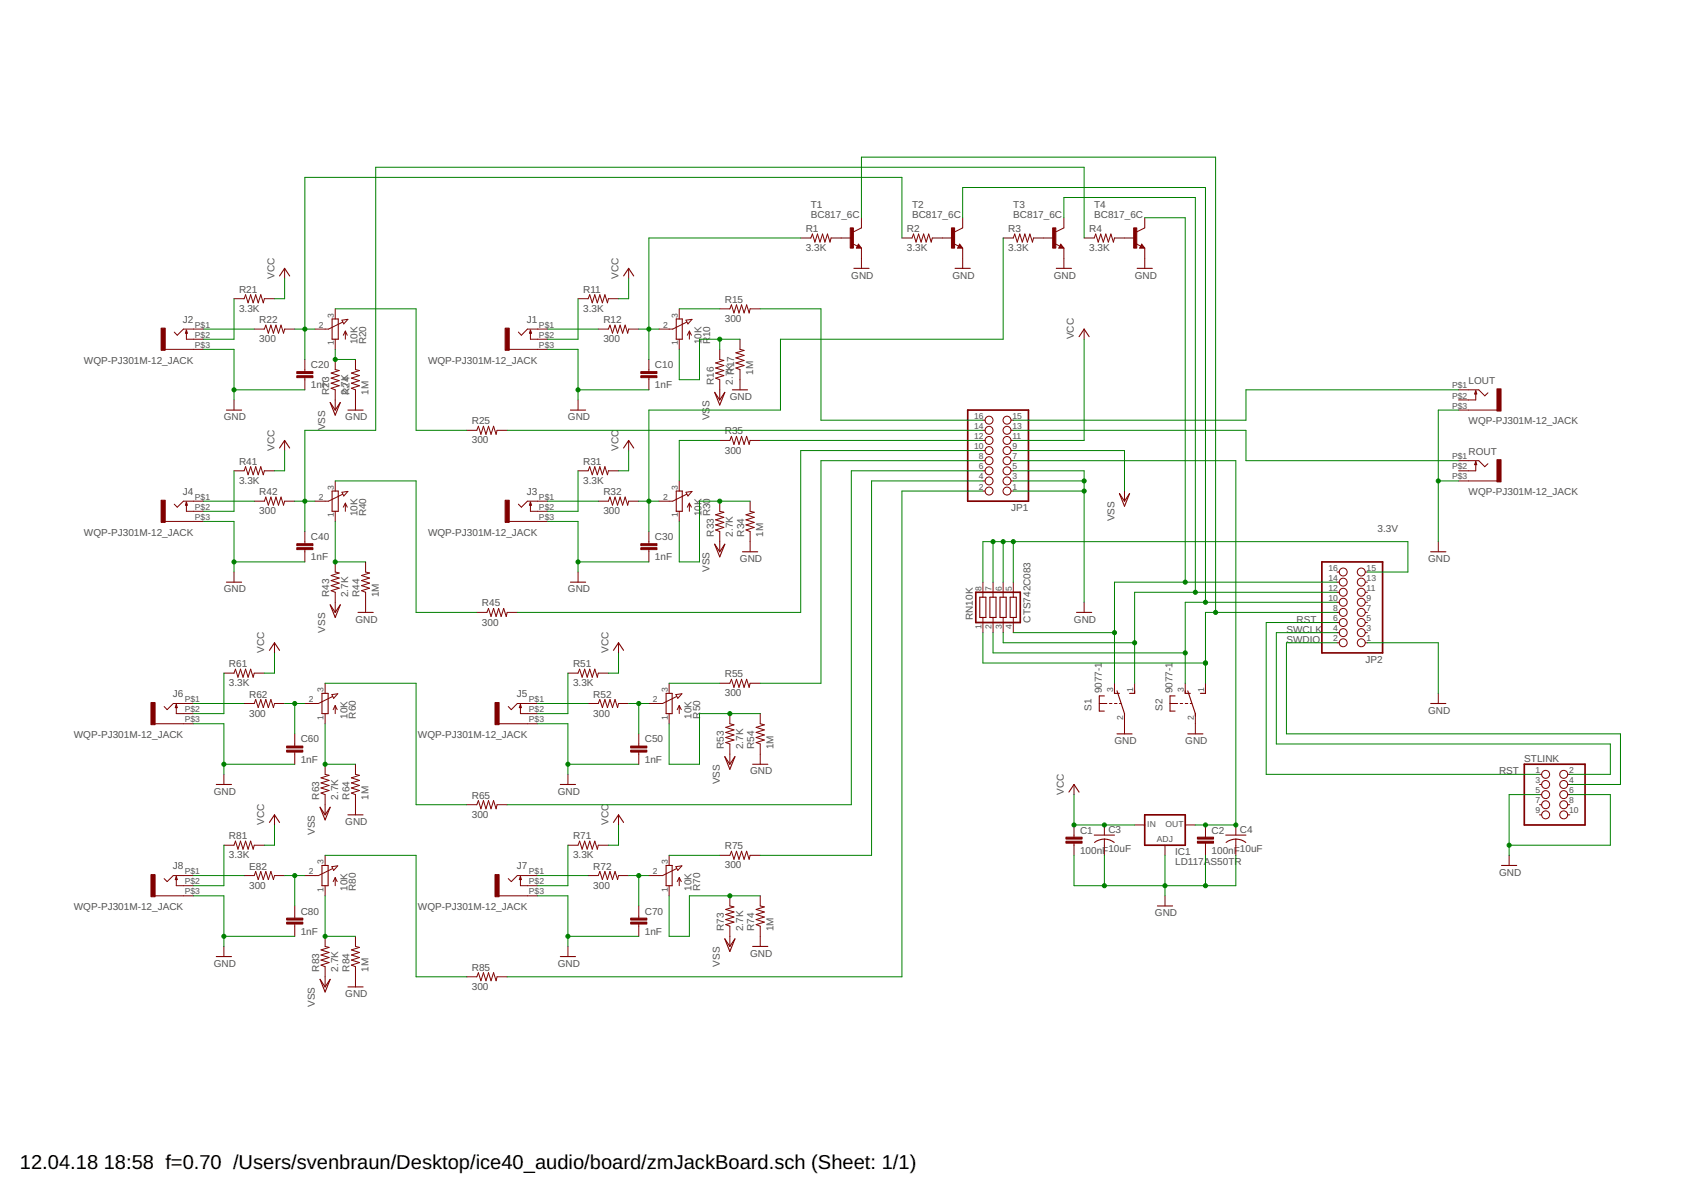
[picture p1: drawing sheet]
<svg xmlns="http://www.w3.org/2000/svg" width="297mm" height="210mm" viewBox="0 0 297 210" stroke-linecap="round" stroke-linejoin="round" font-family="sans-serif">
<g fill="none" stroke="#800000" stroke-width=".18">
<path d="M151.3 38.2v1.8l-1.4 .7M169.1 38.2v1.8l-1.4 .7M186.9 38.2v1.8l-1.5 .7M201.1 38.2v1.8l-1.4 .7M32.7 58v1.6h3.1M35.8 57.8h-3.6l-1.1 1.1-.5-.6M41.1 52.5h1.8l.2-.7 .5 1.4 .4-1.4 .5 1.4 .4-1.4 .5 1.4 .4-1.4 .4 1.4 .2-.7h1.8M44.7 57.8h1.7l.3-.7 .4 1.4 .5-1.4 .4 1.4 .5-1.4 .4 1.4 .5-1.4 .4 1.4 .2-.7h1.8M50 47.1v1.8M58.9 54.3v1.7M58.9 59.6v1.8M60.1 56.2l1-.1-.7 .8z"/>
<path d="M60.2 56.6l-2.5 1.2h-2.4M60.7 58.2v1.4M60.7 58.2l.3 .7M60.7 58.2l-.4 .7M93.2 58v1.6h3M96.2 57.8h-3.6l-1 1.1-.5-.6M101.5 52.5h1.8l.3-.7 .4 1.4 .5-1.4 .4 1.4 .5-1.4 .4 1.4 .5-1.4 .4 1.4 .2-.7h1.7M105.1 57.8h1.8l.2-.7 .5 1.4 .4-1.4 .5 1.4 .4-1.4 .5 1.4 .4-1.4 .5 1.4 .1-.7h1.8M110.4 47.1v1.8M119.3 54.3v1.7M119.3 59.6v1.8M120.5 56.2l1.1-.1-.8 .8z"/>
<path d="M120.6 56.6l-2.4 1.2h-2.4M121.1 58.2v1.4M121.1 58.2l.4 .7M121.1 58.2l-.4 .7M126.4 54.3h1.8l.3-.7 .4 1.4 .5-1.4 .4 1.4 .5-1.4 .4 1.4 .4-1.4 .5 1.4 .2-.7h1.7M130 59.6v1.8l.7 .2-1.4 .4 1.4 .4-1.4 .5 1.4 .4-1.4 .5 1.4 .4-1.4 .4 .7 .3v3.6M140.7 41.8h1.7l.3-.7 .5 1.4 .4-1.4 .4 1.4 .5-1.4 .4 1.4 .5-1.4 .4 1.4 .2-.7h3.5M149.8 42.8l.8 .4M150.8 42.9l.5 .7h-.9zM151.3 43.6v3.5M158.4 41.8h1.8l.3-.7 .4 1.4 .5-1.4 .4 1.4 .4-1.4 .5 1.4 .4-1.4 .5 1.4 .2-.7h3.5M167.5 42.8l.9 .4"/>
<path d="M168.6 42.9l.5 .7h-.9zM169.1 43.6v3.5M176.2 41.8h1.8l.2-.7 .5 1.4 .4-1.4 .5 1.4 .4-1.4 .5 1.4 .4-1.4 .5 1.4 .1-.7h3.6M185.3 42.8l.9 .4M186.3 42.9l.6 .7h-.9zM186.9 43.6v3.5M190.4 57.8v1.8M190.4 41.8h1.8l.3-.7 .4 1.4 .5-1.4 .4 1.4 .4-1.4 .5 1.4 .4-1.4 .5 1.4 .2-.7h3.5M199.5 42.8l.9 .4M200.6 42.9l.5 .7h-.9zM201.1 43.6v3.5M29 61.4h6.8"/>
<path d="M41.1 70.3v1.7M50 77.4v1.7M53.6 63.1v2.2M53.6 66.3v2.2M58.9 63.1v1.8l.7 .2-1.4 .4 1.4 .5-1.4 .4 1.4 .5-1.4 .4 1.4 .5-1.4 .4 .7 .3v3.5M62.4 63.1v1.8l.7 .2-1.4 .4 1.4 .5-1.4 .4 1.4 .5-1.4 .4 1.4 .5-1.4 .4 .7 .3v3.5M82 75.6h1.8l.2-.7 .5 1.4 .4-1.4 .5 1.4 .4-1.4 .5 1.4 .4-1.4 .4 1.4 .2-.7h1.8M89.5 61.4h6.7M101.5 70.3v1.7M110.4 77.4v1.7M114 63.1v2.2M114 66.3v2.2"/>
<path d="M126.4 77.4h1.8l.3-.8 .4 1.5 .5-1.5 .4 1.5 .5-1.5 .4 1.5 .4-1.5 .5 1.5 .2-.7h1.7M126.4 61.4v1.7l.7 .2-1.4 .5 1.4 .4-1.4 .4 1.4 .5-1.4 .4 1.4 .5-1.4 .4 .7 .3v3.6M172.7 79.1h.3M172.7 77.4h.3M172.7 75.6h.3M172.7 73.8h.3M177.6 79.1h.4M177.6 77.4h.4M177.6 75.6h.4M177.6 73.8h.4M256.2 68.5h3.6l1 1 .6-.5M256.2 72h6.8"/>
<path d="M259.2 68.6v1.7h-3M29 91.6h6.8M32.7 88.2v1.6h3.1M35.8 88h-3.6l-1.1 1.1-.5-.5M41.1 82.7h1.8l.2-.7 .5 1.4 .4-1.4 .5 1.4 .4-1.4 .5 1.4 .4-1.4 .4 1.4 .2-.7h1.8M44.7 88h1.7l.3-.7 .4 1.4 .5-1.4 .4 1.4 .5-1.4 .4 1.4 .5-1.4 .4 1.4 .2-.7h1.8M53.6 93.4v2.1M53.6 96.6v2.1M58.9 84.5v1.8M58.9 89.8v1.8M58.9 98.7v1.8l.7 .1-1.4 .5 1.4 .4-1.4 .5 1.4 .4-1.4 .5 1.4 .4-1.4 .5 .7 .2v3.6M60.1 86.5l1-.2-.7 .8z"/>
<path d="M60.2 86.8l-2.5 1.2h-2.4M60.7 88.4v1.4M60.7 88.4l.3 .7M60.7 88.4l-.4 .7M64.2 98.7v1.8l.7 .1-1.4 .5 1.4 .4-1.4 .5 1.4 .4-1.4 .5 1.4 .4-1.4 .5 .7 .2v3.6M89.5 91.6h6.7M93.2 88.2v1.6h3M96.2 88h-3.6l-1 1.1-.5-.5M101.5 82.7h1.8l.3-.7 .4 1.4 .5-1.4 .4 1.4 .5-1.4 .4 1.4 .5-1.4 .4 1.4 .2-.7h1.7M105.1 88h1.8l.2-.7 .5 1.4 .4-1.4 .5 1.4 .4-1.4 .5 1.4 .4-1.4 .5 1.4 .1-.7h1.8M114 93.4v2.1M114 96.6v2.1"/>
<path d="M119.3 84.5v1.8M119.3 89.8v1.8M120.5 86.5l1.1-.2-.8 .8zM120.6 86.8l-2.4 1.2h-2.4M121.1 88.4v1.4M121.1 88.4l.4 .7M121.1 88.4l-.4 .7M126.4 88v1.8l.7 .2-1.4 .4 1.4 .5-1.4 .4 1.4 .5-1.4 .4 1.4 .4-1.4 .5 .7 .3v3.5M131.8 88v1.8l.7 .2-1.5 .4 1.5 .5-1.5 .4 1.5 .5-1.5 .4 1.5 .4-1.5 .5 .8 .3v3.5M172.7 86.3h.3M172.7 84.5h.3M172.7 82.7h.3"/>
<path d="M172.7 80.9h.3M177.6 86.3h.4M177.6 84.5h.4M177.6 82.7h.4M177.6 80.9h.4M197.5 86.3v1.7M252.6 95.1v1.8M256.2 84.5h6.8M256.2 80.9h3.6l1 1.1 .6-.6M259.2 81.1v1.6h-3M39.3 118.2h1.8l.3-.7 .4 1.5 .4-1.5 .5 1.5 .4-1.5 .5 1.5 .4-1.5 .5 1.5 .2-.8h1.7M41.1 100.5v1.8"/>
<path d="M48.2 112.9v1.8M83.8 107.6h1.7l.3-.7 .5 1.4 .4-1.4 .4 1.4 .5-1.4 .4 1.4 .5-1.4 .4 1.4 .2-.7h1.8M99.8 118.2h1.7l.3-.7 .5 1.5 .4-1.5 .4 1.5 .5-1.5 .4 1.5 .5-1.5 .4 1.5 .2-.8h1.8M101.5 100.5v1.8M108.6 112.9v1.8M172.7 102.3v2.6M172.7 108.5v2.6M174.4 102.3v2.6M174.4 108.5v2.6M176.2 102.3v2.6M176.2 108.5v2.6M178 102.3v2.6"/>
<path d="M178 108.5v2.6M190.4 105.8v1.8M234.9 112.9h.4M234.9 111.1h.4M234.9 109.3h.4M234.9 107.6h.4M234.9 105.8h.4M234.9 104h.4M234.9 102.3h.4M234.9 100.5h.4M239.8 112.9h.4M239.8 111.1h.4"/>
<path d="M239.8 109.3h.4M239.8 107.6h.4M239.8 105.8h.4M239.8 104h.4M239.8 102.3h.4M239.8 100.5h.4M27.2 127.1h6.8M31 123.8v1.5h3M34 123.6h-3.6l-1 1.1-.6-.6M39.3 136v1.8M42.9 123.6h1.8l.2-.7 .5 1.4 .4-1.4 .4 1.4 .5-1.4 .4 1.4 .5-1.4 .4 1.4 .2-.7h1.8M51.8 128.9v2.1"/>
<path d="M51.8 132.1v2.1M57.1 120v1.8M57.1 125.3v1.8M57.1 134.2v1.8l.7 .2-1.4 .4 1.4 .5-1.4 .4 1.4 .5-1.4 .4 1.4 .5-1.4 .4 .7 .3v3.5M58.3 122l1-.1-.7 .8zM58.4 122.3l-2.5 1.3h-2.3M58.9 123.9v1.4M58.9 123.9l.3 .8M58.9 123.9l-.4 .8M62.4 134.2v1.8l.7 .2-1.4 .4 1.4 .5-1.4 .4 1.4 .5-1.4 .4 1.4 .5-1.4 .4 .7 .3v3.5M87.7 127.1h6.7M91.4 123.8v1.5h3"/>
<path d="M94.4 123.6h-3.5l-1.1 1.1-.5-.6M99.8 136v1.8M103.3 123.6h1.8l.3-.7 .4 1.4 .5-1.4 .4 1.4 .4-1.4 .5 1.4 .4-1.4 .5 1.4 .1-.7h1.8M112.2 128.9v2.1M112.2 132.1v2.1M117.5 120v1.8M117.5 125.3v1.8M118.7 122l1.1-.1-.7 .8zM118.9 122.3l-2.5 1.3h-2.4M119.3 123.9v1.4M119.3 123.9l.4 .8M119.3 123.9l-.3 .8"/>
<path d="M126.4 120h1.8l.3-.7 .4 1.4 .5-1.4 .4 1.4 .5-1.4 .4 1.4 .4-1.4 .5 1.4 .2-.7h1.7M128.2 125.3v1.8l.7 .2-1.4 .5 1.4 .4-1.4 .5 1.4 .4-1.4 .4 1.4 .5-1.4 .4 .7 .3v3.5M133.5 125.3v1.8l.8 .2-1.5 .5 1.5 .4-1.5 .5 1.5 .4-1.5 .4 1.5 .5-1.5 .4 .7 .3v3.5M188.7 137.8v1.8M193.1 123.6h1.3M194.9 123.6h.4M195.8 123.6h.4M195.8 120v1.8M196.6 123.6h.3M197.5 125.3v3.6M199.3 120v1.8M205.5 123.6h1.4"/>
<path d="M207.3 123.6h.5M208.2 123.6h.4M208.2 120v1.8M209.1 123.6h.3M210 125.3v3.6M211.8 120v1.8M252.6 121.8v1.8M270.4 136h.4M270.4 137.8h.4M270.4 139.6h.4M275.4 136h.4M275.4 137.8h.4"/>
<path d="M275.4 139.6h.4M27.2 157.4h6.8M31 154v1.6h3M34 153.8h-3.6l-1 1.1-.6-.6M39.3 148.5h1.8l.3-.8 .4 1.5 .4-1.5 .5 1.5 .4-1.5 .5 1.5 .4-1.5 .5 1.5 .2-.7h1.7M42.9 153.8h1.8l.2-.7 .5 1.4 .4-1.4 .4 1.4 .5-1.4 .4 1.4 .5-1.4 .4 1.4 .2-.7h1.8M48.2 143.1v1.8M51.8 159.1v2.1M57.1 150.2v1.8M57.1 155.6v1.8M58.3 152.2l1-.1-.7 .8zM58.4 152.6l-2.5 1.2h-2.3"/>
<path d="M58.9 154.2v1.4M58.9 154.2l.3 .7M58.9 154.2l-.4 .7M82 141.4h1.8l.2-.8 .5 1.5 .4-1.5 .5 1.5 .4-1.5 .5 1.5 .4-1.5 .4 1.5 .2-.7h1.8M87.7 157.4h6.7M91.4 154v1.6h3M94.4 153.8h-3.5l-1.1 1.1-.5-.6M99.8 148.5h1.7l.3-.8 .5 1.5 .4-1.5 .4 1.5 .5-1.5 .4 1.5 .5-1.5 .4 1.5 .2-.7h1.8M103.3 153.8h1.8l.3-.7 .4 1.4 .5-1.4 .4 1.4 .4-1.4 .5 1.4 .4-1.4 .5 1.4 .1-.7h1.8M108.6 143.1v1.8M112.2 159.1v2.1M117.5 150.2v1.8"/>
<path d="M117.5 155.6v1.8M118.7 152.2l1.1-.1-.7 .8zM118.9 152.6l-2.5 1.2h-2.4M119.3 154.2v1.4M119.3 154.2l.4 .7M119.3 154.2l-.3 .7M126.4 150.2h1.8l.3-.7 .4 1.4 .5-1.4 .4 1.4 .5-1.4 .4 1.4 .4-1.4 .5 1.4 .2-.7h1.7M128.2 157.4v1.7l.7 .2-1.4 .4 1.4 .5-1.4 .4 1.4 .5-1.4 .4 1.4 .5-1.4 .4 .7 .3v3.5M133.5 157.4v1.7l.8 .2-1.5 .4 1.5 .5-1.5 .4 1.5 .5-1.5 .4 1.5 .5-1.5 .4 .7 .3v3.5M188.7 144.9v2.1M188.7 148.1v2.1M194 144.9v1.8"/>
<path d="M194 147.4v2.8M199.3 144.9h1.8M204.6 148.5v1.7M204.6 157.4v1.7M208.2 144.9h1.8M211.8 144.9v2.1M211.8 148.1v2.1M217.1 144.9v1.8M217.1 147.4v2.8M265.1 150.2v1.8M270.4 141.4h.4M270.4 143.1h.4"/>
<path d="M275.4 141.4h.4M275.4 143.1h.4M39.3 166.2v1.8M51.8 162.3v2.2M57.1 164.5v1.7l.7 .2-1.4 .5 1.4 .4-1.4 .4 1.4 .5-1.4 .4 1.4 .5-1.4 .4 .7 .3v3.6M62.4 164.5v1.7l.7 .2-1.4 .5 1.4 .4-1.4 .4 1.4 .5-1.4 .4 1.4 .5-1.4 .4 .7 .3v3.6M82 171.6h1.8l.2-.7 .5 1.4 .4-1.4 .5 1.4 .4-1.4 .5 1.4 .4-1.4 .4 1.4 .2-.7h1.8M99.8 166.2v1.8M112.2 162.3v2.2"/>
<circle cx="173.7" cy="79.1" r=".7"/>
<circle cx="173.7" cy="75.6" r=".7"/>
<circle cx="173.7" cy="77.4" r=".7"/>
<circle cx="173.7" cy="73.8" r=".7"/>
<circle cx="176.9" cy="73.8" r=".7"/>
<circle cx="176.9" cy="77.4" r=".7"/>
<circle cx="176.9" cy="79.1" r=".7"/>
<circle cx="176.9" cy="75.6" r=".7"/>
<circle cx="173.7" cy="82.7" r=".7"/>
<circle cx="173.7" cy="86.3" r=".7"/>
<circle cx="173.7" cy="84.5" r=".7"/>
<circle cx="173.7" cy="80.9" r=".7"/>
<circle cx="176.9" cy="84.5" r=".7"/>
<circle cx="176.9" cy="80.9" r=".7"/>
<circle cx="176.9" cy="86.3" r=".7"/>
<circle cx="176.9" cy="82.7" r=".7"/>
<circle cx="235.9" cy="102.3" r=".7"/>
<circle cx="235.9" cy="107.6" r=".7"/>
<circle cx="235.9" cy="111.1" r=".7"/>
<circle cx="235.9" cy="109.3" r=".7"/>
<circle cx="235.9" cy="105.8" r=".7"/>
<circle cx="235.9" cy="104" r=".7"/>
<circle cx="235.9" cy="100.5" r=".7"/>
<circle cx="235.9" cy="112.9" r=".7"/>
<circle cx="239.1" cy="107.6" r=".7"/>
<circle cx="239.1" cy="104" r=".7"/>
<circle cx="239.1" cy="102.3" r=".7"/>
<circle cx="239.1" cy="111.1" r=".7"/>
<circle cx="239.1" cy="109.3" r=".7"/>
<circle cx="239.1" cy="100.5" r=".7"/>
<circle cx="239.1" cy="112.9" r=".7"/>
<circle cx="239.1" cy="105.8" r=".7"/>
<circle cx="271.5" cy="139.6" r=".7"/>
<circle cx="271.5" cy="137.8" r=".7"/>
<circle cx="271.5" cy="136" r=".7"/>
<circle cx="274.7" cy="137.8" r=".7"/>
<circle cx="274.7" cy="136" r=".7"/>
<circle cx="274.7" cy="139.6" r=".7"/>
<circle cx="271.5" cy="141.4" r=".7"/>
<circle cx="271.5" cy="143.1" r=".7"/>
<circle cx="274.7" cy="143.1" r=".7"/>
<circle cx="274.7" cy="141.4" r=".7"/>
</g>
<g fill="none" stroke="#800000" stroke-width=".19">
<path d="M32.7 58l.2 .5h-.3zM49.1 48.5l.9-1.4 .9 1.4M58.3 56h1.1v3.6h-1.1zM93.2 58l.2 .5h-.4zM109.5 48.5l.9-1.4 .9 1.4M118.8 56h1v3.6h-1zM150 47.1h2.7M150.8 43.2l.1 .2h-.3l.2-.3 .3 .4h-.5M167.8 47.1h2.6M168.6 43.2l.1 .2h-.3l.2-.3 .3 .4h-.5M185.5 47.1h2.7M186.3 43.2l.1 .2h-.2l.1-.3 .4 .4h-.5"/>
<path d="M189.5 59.1l.9-1.3 .9 1.3M199.7 47.1h2.7M200.6 43.2v.2h-.2l.2-.3 .3 .4h-.5M39.8 72h2.6M49.1 78.7l.9-1.3 .9 1.3M58 70.7l.9 1.3 .9-1.3-.9 2.2zM61.1 72h2.7M100.2 72h2.7M109.5 78.7l.9-1.3 .9 1.3M125.5 68.9l.9 1.4 .9-1.4-.9 2.2zM128.7 68.5h2.6M259.2 68.6l.2 .6h-.4z"/>
<path d="M32.7 88.2l.2 .5h-.3zM58.3 86.3h1.1v3.5h-1.1zM93.2 88.2l.2 .5h-.4zM118.8 86.3h1v3.5h-1zM125.5 95.6l.9 1.3 .9-1.3-.9 2.2zM130.4 96.9h2.7M196.6 86.7l.9 1.3 .9-1.3-.9 2.2zM251.3 96.9h2.7M259.2 81.1l.2 .5h-.4zM39.8 102.3h2.6M47.3 114.2l.9-1.3 .9 1.3M58 106.2l.9 1.4 .9-1.4-.9 2.3z"/>
<path d="M62.9 107.6h2.7M100.2 102.3h2.7M107.8 114.2l.8-1.3 .9 1.3M172.1 104.9h1.1v3.6h-1.1zM173.9 104.9h1.1v3.6h-1.1zM175.7 104.9h1v3.6h-1zM177.4 104.9h1.1v3.6h-1.1zM189.1 107.6h2.7M31 123.8l.1 .5h-.3zM38 137.8h2.7M56.6 121.8h1v3.5h-1zM91.4 123.8l.2 .5h-.4z"/>
<path d="M98.4 137.8h2.7M117 121.8h1.1v3.5h-1.1zM127.3 132.9l.9 1.3 .9-1.3-.9 2.2zM132.2 134.2h2.7M187.8 139.1l.9-1.3 .8 1.3M194 122.2h-.9v2.7h.9M195.8 121.3v.5h.8M196.2 121.3l1.3 4v.5M196.2 128.9h2.7M199.3 121.3v.5h-.9M206.4 122.2h-.9v2.7h.9M208.2 121.3v.5h.9"/>
<path d="M208.6 121.3l1.4 4v.5M208.6 128.9h2.7M211.8 121.3v.5h-.9M251.3 123.6h2.7M31 154l.1 .5h-.3zM47.3 144.5l.9-1.4 .9 1.4M56.2 141.8l.9 1.3 .9-1.3-.9 2.2zM56.6 152h1v3.6h-1zM61.1 143.1h2.7M91.4 154l.2 .5h-.4zM107.8 144.5l.8-1.4 .9 1.4M117 152h1.1v3.6h-1.1z"/>
<path d="M192.2 146.7h3.6M192.3 148a2.84 2.84 0 0 1 3.4 0M203.3 159.1h2.7M215.3 146.7h3.6M215.4 148a2.84 2.84 0 0 1 3.4 0M263.8 152h2.6M38 168h2.7M56.2 172l.9 1.4 .9-1.4-.9 2.2zM61.1 173.4h2.7M98.4 168h2.7M127.3 164.9l.9 1.3 .9-1.3-.9 2.2zM132.2 166.2h2.7"/>
</g>
<g fill="#800000" stroke="#800000" stroke-width=".18">
<path d="M28.3 57.6h.7v3.9h-.7z"/>
<path d="M52.1 66h2.9v.3h-2.9z"/>
<path d="M52.1 65.3h2.9v.3h-2.9z"/>
<path d="M28.3 87.9h.7v3.9h-.7z"/>
<path d="M52.1 96.2h2.9v.3h-2.9z"/>
<path d="M52.1 95.5h2.9v.3h-2.9z"/>
<path d="M263 68.3h.7v3.9h-.7z"/>
<path d="M263 80.8h.7v3.8h-.7z"/>
<path d="M26.5 123.4h.7v3.9h-.7z"/>
<path d="M50.4 131.8h2.8v.3h-2.8z"/>
<path d="M50.4 131h2.8v.4h-2.8z"/>
<path d="M26.5 153.6h.7v3.9h-.7z"/>
<path d="M50.4 162h2.8v.3h-2.8z"/>
<path d="M50.4 161.3h2.8v.3h-2.8z"/>
<path d="M88.7 57.6h.8v3.9h-.8z"/>
<path d="M112.6 66h2.8v.3h-2.8z"/>
<path d="M112.6 65.3h2.8v.3h-2.8z"/>
<path d="M88.7 87.9h.8v3.9h-.8z"/>
<path d="M112.6 96.2h2.8v.3h-2.8z"/>
<path d="M112.6 95.5h2.8v.3h-2.8z"/>
<path d="M87 123.4h.7v3.9h-.7z"/>
<path d="M110.8 131.8h2.8v.3h-2.8z"/>
<path d="M110.8 131h2.8v.4h-2.8z"/>
<path d="M87 153.6h.7v3.9h-.7z"/>
<path d="M110.8 162h2.8v.3h-2.8z"/>
<path d="M110.8 161.3h2.8v.3h-2.8z"/>
<path d="M187.2 147.8h2.9v.3h-2.9z"/>
<path d="M187.2 147h2.9v.4h-2.9z"/>
<path d="M210.3 147.8h2.9v.3h-2.9z"/>
<path d="M210.3 147h2.9v.4h-2.9z"/>
<path d="M149.4 40h.5v3.6h-.5z"/>
<path d="M167.1 40h.6v3.6h-.6z"/>
<path d="M184.9 40h.6v3.6h-.6z"/>
<path d="M199.1 40h.6v3.6h-.6z"/>
</g>
<path d="M170 72h10.7v16h-10.7zM232.2 98.7h10.7v16h-10.7zM171.4 104h7.8v5.3h-7.8zM267.8 134.2h10.6v10.7h-10.6zM201.1 143.1h7.1v5.4h-7.1z" fill="none" stroke="#800000" stroke-width=".3"/>
<g fill="none" stroke="#008000" stroke-width=".18">
<path d="M151.3 38.2v-10.6h62.2v80M169.1 38.2v-5.3h42.7v72.9M186.9 38.2v-3.5h23.1v69.3M201.1 38.2h7.1v64.1M35.8 57.8h8.9M41.1 52.5v7.1h-5.3M50 48.9v3.6h-1.8M51.8 57.8h3.5M58.9 54.3h14.2v21.3h8.9M96.2 57.8h8.9M101.5 52.5v7.1h-5.3M110.4 48.9v3.6h-1.8"/>
<path d="M112.2 57.8h3.6M119.3 54.3h7.1M126.4 59.6v1.8M130 59.6h-7.1v7.1h-3.6v-5.3M133.5 54.3h10.7v19.5h28.5M140.7 41.8h-26.7v21.3M158.4 41.8v-10.6h-104.8v31.9M176.2 41.8v17.8h-39.1v12.4h-23.1v21.4M190.4 59.6v17.8h-12.4M190.4 41.8v-12.4h-124.4v46.2h-12.4v17.8M35.8 61.4h5.3v8.9M41.1 68.5h12.5"/>
<path d="M50 79.1v3.6h-1.8M58.9 61.4v1.7h3.5M89.1 75.6h83.6M96.2 61.4h5.3v8.9M101.5 68.5h12.5M110.4 79.1v3.6h-1.8M126.4 77.4h-7.1v7.1M133.5 77.4h39.2M172.7 79.1h-32v28.5h-49.8M178 75.6h40.9v5.3h37.3M178 79.1h19.5v7.2M256.2 68.5h-37.3v5.3h-40.9"/>
<path d="M256.2 72h-3.6v23.1M35.8 91.6h5.3v8.9M35.8 88h8.9M41.1 82.7v7.1h-5.3M41.1 98.7h12.5M51.8 88h3.5M58.9 91.6v7.1h5.3M58.9 84.5h14.2v23.1h10.7M96.2 91.6h5.3v8.9M96.2 88h8.9M101.5 98.7h12.5M101.5 82.7v7.1h-5.3"/>
<path d="M112.2 88h3.6M131.8 88h-8.9v10.7h-3.6v-7.1M172.7 82.7h-23.2v58.7h-60.4M172.7 84.5h-19.6v65.7h-19.6M172.7 86.3h-14.3v85.3h-69.3M172.7 80.9h-28.5v39.1h-10.7M174.4 95.1v7.2M176.2 95.1v7.2M178 82.7h12.4v23.1M178 80.9h39.1v64h-7.1M178 84.5h12.4M178 86.3h12.4"/>
<path d="M178 95.1v7.2M252.6 84.5h3.6M39.3 118.2v7.1h-5.3M48.2 114.7v3.5h-1.8M99.8 118.2v7.1h-5.4M108.6 114.7v3.5h-1.7M172.7 111.1v5.4h39.1M174.4 111.1v3.6h33.8M176.2 111.1v1.8h23.1M178 111.1h17.8M234.9 111.1h-10.7v19.6h58.7v5.3h-7.1M234.9 112.9h-8.9v16h58.6v8.9h-8.8"/>
<path d="M234.9 107.6h-23.1v12.4M234.9 109.3h-12.5v26.7h48M234.9 105.8h-26.7v14.2M234.9 104h-35.6v16M234.9 102.3h-39.1v17.7M240.2 112.9h12.4v8.9M240.2 100.5h7.1v-5.4h-74.6v7.2M34 127.1h5.3v8.9M34 123.6h8.9M39.3 134.2h12.5M50 123.6h3.6M51.8 123.6v5.3"/>
<path d="M57.1 127.1v7.1h5.3M57.1 120h16v21.4h8.9M94.4 127.1h5.4v8.9M94.4 123.6h8.9M99.8 134.2h12.4M110.4 123.6h3.6M112.2 123.6v5.3M117.5 120h8.9M133.5 125.3h-10.6v8.9h-5.4v-7.1M188.7 139.6v5.3h10.6M270.4 139.6h-5.3v10.6M275.8 139.6h7.1v8.9h-17.8"/>
<path d="M34 157.4h5.3v8.8M34 153.8h8.9M39.3 148.5v7.1h-5.3M48.2 144.9v3.6h-1.8M50 153.8h3.6M51.8 153.8v5.3M57.1 157.4v7.1h5.3M57.1 150.2h16v21.4h8.9M94.4 157.4h5.4v8.8M94.4 153.8h8.9M99.8 148.5v7.1h-5.4M108.6 144.9v3.6h-1.7"/>
<path d="M110.4 153.8h3.6M112.2 153.8v5.3M117.5 157.4v7.1h3.6v-7.1h12.4M117.5 150.2h8.9M188.7 150.2v5.4h28.4v-5.4M194 150.2v5.4M204.6 150.2v7.2M211.8 150.2v5.4M39.3 164.5h12.5M99.8 164.5h12.4"/>
</g>
<g fill="#008000" stroke="#008000" stroke-width=".18">
<circle cx="188.7" cy="144.9" r=".36"/>
<circle cx="194" cy="144.9" r=".36"/>
<circle cx="41.1" cy="68.5" r=".36"/>
<circle cx="41.1" cy="98.7" r=".36"/>
<circle cx="252.6" cy="84.5" r=".36"/>
<circle cx="39.3" cy="134.2" r=".36"/>
<circle cx="39.3" cy="164.5" r=".36"/>
<circle cx="101.5" cy="68.5" r=".36"/>
<circle cx="101.5" cy="98.7" r=".36"/>
<circle cx="99.8" cy="134.2" r=".36"/>
<circle cx="99.8" cy="164.5" r=".36"/>
<circle cx="190.4" cy="86.3" r=".36"/>
<circle cx="190.4" cy="84.5" r=".36"/>
<circle cx="265.1" cy="148.5" r=".36"/>
<circle cx="204.6" cy="155.6" r=".36"/>
<circle cx="194" cy="155.6" r=".36"/>
<circle cx="211.8" cy="155.6" r=".36"/>
<circle cx="53.6" cy="57.8" r=".36"/>
<circle cx="53.6" cy="88" r=".36"/>
<circle cx="51.8" cy="123.6" r=".36"/>
<circle cx="51.8" cy="153.8" r=".36"/>
<circle cx="114" cy="57.8" r=".36"/>
<circle cx="114" cy="88" r=".36"/>
<circle cx="112.2" cy="123.6" r=".36"/>
<circle cx="112.2" cy="153.8" r=".36"/>
<circle cx="211.8" cy="144.9" r=".36"/>
<circle cx="217.1" cy="144.9" r=".36"/>
<circle cx="211.8" cy="116.5" r=".36"/>
<circle cx="213.5" cy="107.6" r=".36"/>
<circle cx="208.2" cy="114.7" r=".36"/>
<circle cx="211.8" cy="105.8" r=".36"/>
<circle cx="199.3" cy="112.9" r=".36"/>
<circle cx="210" cy="104" r=".36"/>
<circle cx="195.8" cy="111.1" r=".36"/>
<circle cx="208.2" cy="102.3" r=".36"/>
<circle cx="174.4" cy="95.1" r=".36"/>
<circle cx="176.2" cy="95.1" r=".36"/>
<circle cx="178" cy="95.1" r=".36"/>
<circle cx="126.4" cy="59.6" r=".36"/>
<circle cx="57.1" cy="164.5" r=".36"/>
<circle cx="57.1" cy="134.2" r=".36"/>
<circle cx="58.9" cy="98.7" r=".36"/>
<circle cx="58.9" cy="63.1" r=".36"/>
<circle cx="126.4" cy="88" r=".36"/>
<circle cx="128.2" cy="125.3" r=".36"/>
<circle cx="128.2" cy="157.4" r=".36"/>
</g>
<g font-size="3.5">
<text x="3.5" y="205.4">12.04.18</text>
<text x="18.2" y="205.4">18:58 f=0.70 /Users/svenbraun/Desktop/ice40_audio/board/zmJackBoard.sch (Sheet: 1/1)</text>
</g>
<g font-size="1.8" fill="#505050">
<text x="141.5" y="40.8">R1</text>
<text x="142.4" y="38.3">BC817_6C</text>
<text x="142.4" y="36.5">T1</text>
<text x="159.3" y="40.8">R2</text>
<text x="160.2" y="38.3">BC817_6C</text>
<text x="160.2" y="36.5">T2</text>
<text x="177.1" y="40.8">R3</text>
<text x="178" y="38.3">BC817_6C</text>
<text x="178" y="36.5">T3</text>
<text x="191.3" y="40.8">R4</text>
<text x="192.2" y="38.3">BC817_6C</text>
<text x="192.2" y="36.5">T4</text>
<text x="141.5" y="44.1">3.3K</text>
<text x="159.3" y="44.1">3.3K</text>
<text x="177.1" y="44.1">3.3K</text>
<text x="191.3" y="44.1">3.3K</text>
<text x="42" y="51.4">R21</text>
<text x="48.2" y="48.9" transform="rotate(-90 48.2 48.9)">VCC</text>
<text x="102.4" y="51.4">R11</text>
<text x="108.7" y="48.9" transform="rotate(-90 108.7 48.9)">VCC</text>
<text x="127.3" y="53.2">R15</text>
<text x="149.5" y="48.9">GND</text>
<text x="167.3" y="48.9">GND</text>
<text x="185.1" y="48.9">GND</text>
<text x="199.3" y="48.9">GND</text>
<text x="32.1" y="56.7">J2</text>
<text x="42" y="54.8">3.3K</text>
<text x="45.5" y="56.8">R22</text>
<text x="92.6" y="56.7">J1</text>
<text x="102.4" y="54.8">3.3K</text>
<text x="106" y="56.8">R12</text>
<text x="123.2" y="59.5" transform="rotate(-90 123.2 59.5)">0K</text>
<text x="124.7" y="59.2" transform="rotate(-90 124.7 59.2)">10</text>
<text x="127.3" y="56.6">300</text>
<text x="188.6" y="59.6" transform="rotate(-90 188.6 59.6)">VCC</text>
<text x="14.7" y="63.9">WQP-PJ301M-12_JACK</text>
<text x="45.5" y="60.1">300</text>
<text x="54.6" y="64.7">C20</text>
<text x="62.8" y="60.5" transform="rotate(-90 62.8 60.5)">10K</text>
<text x="64.3" y="60.5" transform="rotate(-90 64.3 60.5)">R20</text>
<text x="75.2" y="63.9">WQP-PJ301M-12_JACK</text>
<text x="106" y="60.1">300</text>
<text x="115.1" y="64.7">C10</text>
<text x="123.2" y="60.5" transform="rotate(-90 123.2 60.5)">1</text>
<text x="124.7" y="60.5" transform="rotate(-90 124.7 60.5)">R</text>
<text x="132.3" y="65.8" transform="rotate(-90 132.3 65.8)">1M</text>
<text x="54.6" y="68.2">1nF</text>
<text x="57.8" y="69.4" transform="rotate(-90 57.8 69.4)">R23</text>
<text x="61.2" y="69.4" transform="rotate(-90 61.2 69.4)">2.7K</text>
<text x="61.4" y="69.4" transform="rotate(-90 61.4 69.4)">R24</text>
<text x="64.7" y="69.4" transform="rotate(-90 64.7 69.4)">1M</text>
<text x="115.1" y="68.2">1nF</text>
<text x="125.4" y="67.6" transform="rotate(-90 125.4 67.6)">R16</text>
<text x="128.2" y="70.3">GND</text>
<text x="128.7" y="67.6" transform="rotate(-90 128.7 67.6)">2.7RK17</text>
<text x="258" y="67.4">LOUT</text>
<text x="39.3" y="73.8">GND</text>
<text x="57.1" y="75.6" transform="rotate(-90 57.1 75.6)">VSS</text>
<text x="60.7" y="73.8">GND</text>
<text x="82.9" y="77.9">300</text>
<text x="82.9" y="74.5">R25</text>
<text x="99.8" y="73.8">GND</text>
<text x="124.7" y="73.8" transform="rotate(-90 124.7 73.8)">VSS</text>
<text x="127.3" y="76.3">R35</text>
<text x="258" y="74.5">WQP-PJ301M-12_JACK</text>
<text x="42" y="81.6">R41</text>
<text x="48.2" y="79.1" transform="rotate(-90 48.2 79.1)">VCC</text>
<text x="102.4" y="81.6">R31</text>
<text x="108.7" y="79.1" transform="rotate(-90 108.7 79.1)">VCC</text>
<text x="127.3" y="79.7">300</text>
<text x="258" y="79.9">ROUT</text>
<text x="32.1" y="87">J4</text>
<text x="42" y="85">3.3K</text>
<text x="45.5" y="87">R42</text>
<text x="92.6" y="87">J3</text>
<text x="102.4" y="85">3.3K</text>
<text x="106" y="87">R32</text>
<text x="177.6" y="89.7">JP1</text>
<text x="258" y="87">WQP-PJ301M-12_JACK</text>
<text x="14.7" y="94.1">WQP-PJ301M-12_JACK</text>
<text x="45.5" y="90.3">300</text>
<text x="54.6" y="94.9">C40</text>
<text x="62.8" y="90.7" transform="rotate(-90 62.8 90.7)">10K</text>
<text x="64.3" y="90.7" transform="rotate(-90 64.3 90.7)">R40</text>
<text x="75.2" y="94.1">WQP-PJ301M-12_JACK</text>
<text x="106" y="90.3">300</text>
<text x="115.1" y="94.9">C30</text>
<text x="123.2" y="90.7" transform="rotate(-90 123.2 90.7)">10K</text>
<text x="124.7" y="90.7" transform="rotate(-90 124.7 90.7)">R30</text>
<text x="125.4" y="94.2" transform="rotate(-90 125.4 94.2)">R33</text>
<text x="128.7" y="94.2" transform="rotate(-90 128.7 94.2)">2.7K</text>
<text x="130.7" y="94.2" transform="rotate(-90 130.7 94.2)">R34</text>
<text x="134.1" y="94.2" transform="rotate(-90 134.1 94.2)">1M</text>
<text x="195.8" y="91.6" transform="rotate(-90 195.8 91.6)">VSS</text>
<text x="242" y="93.4">3.3V</text>
<text x="54.6" y="98.4">1nF</text>
<text x="115.1" y="98.4">1nF</text>
<text x="124.7" y="100.5" transform="rotate(-90 124.7 100.5)">VSS</text>
<text x="130" y="98.7">GND</text>
<text x="250.9" y="98.7">GND</text>
<text x="39.3" y="104">GND</text>
<text x="57.8" y="104.9" transform="rotate(-90 57.8 104.9)">R43</text>
<text x="61.2" y="104.9" transform="rotate(-90 61.2 104.9)">2.7K</text>
<text x="63.2" y="104.9" transform="rotate(-90 63.2 104.9)">R44</text>
<text x="66.5" y="104.9" transform="rotate(-90 66.5 104.9)">1M</text>
<text x="84.7" y="106.5">R45</text>
<text x="99.8" y="104">GND</text>
<text x="57.1" y="111.1" transform="rotate(-90 57.1 111.1)">VSS</text>
<text x="62.4" y="109.4">GND</text>
<text x="84.7" y="109.9">300</text>
<text x="170.9" y="108.9" transform="rotate(-90 170.9 108.9)">RN10K</text>
<text x="181" y="109.4" transform="rotate(-90 181 109.4)">CTS742C083</text>
<text x="188.6" y="109.4">GND</text>
<text x="226" y="111.1">SWCLK</text>
<text x="226" y="112.9">SWDIO</text>
<text x="227.8" y="109.4">RST</text>
<text x="40.2" y="117.2">R61</text>
<text x="46.4" y="114.7" transform="rotate(-90 46.4 114.7)">VCC</text>
<text x="100.7" y="117.2">R51</text>
<text x="106.9" y="114.7" transform="rotate(-90 106.9 114.7)">VCC</text>
<text x="127.3" y="119">R55</text>
<text x="239.8" y="116.4">JP2</text>
<text x="30.3" y="122.5">J6</text>
<text x="40.2" y="120.6">3.3K</text>
<text x="43.8" y="125.9">300</text>
<text x="43.8" y="122.5">R62</text>
<text x="90.8" y="122.5">J5</text>
<text x="100.7" y="120.6">3.3K</text>
<text x="104.2" y="125.9">300</text>
<text x="104.2" y="122.5">R52</text>
<text x="123" y="125" transform="rotate(-90 123 125)">50</text>
<text x="127.3" y="122.3">300</text>
<text x="191.8" y="124.9" transform="rotate(-90 191.8 124.9)">S1</text>
<text x="193.5" y="121.8" transform="rotate(-90 193.5 121.8)">9077-1</text>
<text x="204.2" y="124.9" transform="rotate(-90 204.2 124.9)">S2</text>
<text x="206" y="121.8" transform="rotate(-90 206 121.8)">9077-1</text>
<text x="250.9" y="125.4">GND</text>
<text x="13" y="129.6">WQP-PJ301M-12_JACK</text>
<text x="52.8" y="130.4">C60</text>
<text x="61" y="126.2" transform="rotate(-90 61 126.2)">10K</text>
<text x="62.5" y="126.2" transform="rotate(-90 62.5 126.2)">R60</text>
<text x="73.4" y="129.6">WQP-PJ301M-12_JACK</text>
<text x="113.3" y="130.4">C50</text>
<text x="121.5" y="126.2" transform="rotate(-90 121.5 126.2)">10K</text>
<text x="123" y="126.2" transform="rotate(-90 123 126.2)">R</text>
<text x="127.2" y="131.6" transform="rotate(-90 127.2 131.6)">R53</text>
<text x="130.5" y="131.6" transform="rotate(-90 130.5 131.6)">2.7K</text>
<text x="132.5" y="131.6" transform="rotate(-90 132.5 131.6)">R54</text>
<text x="135.9" y="131.6" transform="rotate(-90 135.9 131.6)">1M</text>
<text x="195.8" y="130.7">GND</text>
<text x="208.2" y="130.7">GND</text>
<text x="52.8" y="134">1nF</text>
<text x="113.3" y="134">1nF</text>
<text x="126.4" y="137.8" transform="rotate(-90 126.4 137.8)">VSS</text>
<text x="131.8" y="136">GND</text>
<text x="263.3" y="136">RST</text>
<text x="267.8" y="133.8">STLINK</text>
<text x="37.5" y="139.6">GND</text>
<text x="56" y="140.5" transform="rotate(-90 56 140.5)">R63</text>
<text x="59.4" y="140.5" transform="rotate(-90 59.4 140.5)">2.7K</text>
<text x="61.4" y="140.5" transform="rotate(-90 61.4 140.5)">R64</text>
<text x="64.7" y="140.5" transform="rotate(-90 64.7 140.5)">1M</text>
<text x="82.9" y="143.7">300</text>
<text x="82.9" y="140.3">R65</text>
<text x="98" y="139.6">GND</text>
<text x="186.9" y="139.6" transform="rotate(-90 186.9 139.6)">VCC</text>
<text x="40.2" y="147.4">R81</text>
<text x="46.4" y="144.9" transform="rotate(-90 46.4 144.9)">VCC</text>
<text x="55.3" y="146.7" transform="rotate(-90 55.3 146.7)">VSS</text>
<text x="60.7" y="144.9">GND</text>
<text x="100.7" y="147.4">R71</text>
<text x="106.9" y="144.9" transform="rotate(-90 106.9 144.9)">VCC</text>
<text x="127.3" y="149.2">R75</text>
<text x="189.7" y="150">100nF10uF</text>
<text x="189.7" y="146.4">C1</text>
<text x="194.7" y="146.2">C3</text>
<text x="212.8" y="150">100nF10uF</text>
<text x="212.8" y="146.4">C2</text>
<text x="217.8" y="146.2">C4</text>
<text x="30.3" y="152.7">J8</text>
<text x="40.2" y="150.8">3.3K</text>
<text x="43.8" y="152.7">E82</text>
<text x="90.8" y="152.7">J7</text>
<text x="100.7" y="150.8">3.3K</text>
<text x="104.2" y="152.7">R72</text>
<text x="127.3" y="152.5">300</text>
<text x="206.4" y="152">LD117AS50TR</text>
<text x="206.4" y="150.2">IC1</text>
<text x="263.3" y="153.8">GND</text>
<text x="13" y="159.8">WQP-PJ301M-12_JACK</text>
<text x="43.8" y="156.1">300</text>
<text x="52.8" y="160.6">C80</text>
<text x="61" y="156.5" transform="rotate(-90 61 156.5)">10K</text>
<text x="62.5" y="156.5" transform="rotate(-90 62.5 156.5)">R80</text>
<text x="73.4" y="159.8">WQP-PJ301M-12_JACK</text>
<text x="104.2" y="156.1">300</text>
<text x="113.3" y="160.6">C70</text>
<text x="121.5" y="156.5" transform="rotate(-90 121.5 156.5)">10K</text>
<text x="123" y="156.5" transform="rotate(-90 123 156.5)">R70</text>
<text x="202.9" y="160.9">GND</text>
<text x="52.8" y="164.2">1nF</text>
<text x="113.3" y="164.2">1nF</text>
<text x="127.2" y="163.6" transform="rotate(-90 127.2 163.6)">R73</text>
<text x="130.5" y="163.6" transform="rotate(-90 130.5 163.6)">2.7K</text>
<text x="132.5" y="163.6" transform="rotate(-90 132.5 163.6)">R74</text>
<text x="135.9" y="163.6" transform="rotate(-90 135.9 163.6)">1M</text>
<text x="37.5" y="169.8">GND</text>
<text x="56" y="170.7" transform="rotate(-90 56 170.7)">R83</text>
<text x="59.4" y="170.7" transform="rotate(-90 59.4 170.7)">2.7K</text>
<text x="61.4" y="170.7" transform="rotate(-90 61.4 170.7)">R84</text>
<text x="64.7" y="170.7" transform="rotate(-90 64.7 170.7)">1M</text>
<text x="82.9" y="173.9">300</text>
<text x="82.9" y="170.5">R85</text>
<text x="98" y="169.8">GND</text>
<text x="126.4" y="169.8" transform="rotate(-90 126.4 169.8)">VSS</text>
<text x="131.8" y="168">GND</text>
<text x="55.3" y="176.9" transform="rotate(-90 55.3 176.9)">VSS</text>
<text x="60.7" y="175.1">GND</text>
</g>
<g font-size="1.5" fill="#505050">
<text x="34.2" y="57.6">P$1</text>
<text x="34.2" y="59.3">P$2</text>
<text x="56" y="57.6">2</text>
<text x="58.6" y="55.8" transform="rotate(-90 58.6 55.8)">3</text>
<text x="94.7" y="57.6">P$1</text>
<text x="94.7" y="59.3">P$2</text>
<text x="116.5" y="57.6">2</text>
<text x="119.1" y="55.8" transform="rotate(-90 119.1 55.8)">3</text>
<text x="34.2" y="61.1">P$3</text>
<text x="58.6" y="60.7" transform="rotate(-90 58.6 60.7)">1</text>
<text x="94.7" y="61.1">P$3</text>
<text x="119.1" y="60.7" transform="rotate(-90 119.1 60.7)">1</text>
<text x="255.1" y="71.8">P$3</text>
<text x="255.1" y="68.2">P$1</text>
<text x="255.1" y="70">P$2</text>
<text x="171.1" y="77.1">12</text>
<text x="171.1" y="75.3">14</text>
<text x="171.1" y="73.6">16</text>
<text x="177.8" y="77.1">11</text>
<text x="177.8" y="75.3">13</text>
<text x="177.8" y="73.6">15</text>
<text x="171.1" y="78.9">10</text>
<text x="172" y="82.4">6</text>
<text x="172" y="80.7">8</text>
<text x="177.8" y="82.4">5</text>
<text x="177.8" y="80.7">7</text>
<text x="177.8" y="78.9">9</text>
<text x="255.1" y="80.7">P$1</text>
<text x="255.1" y="82.4">P$2</text>
<text x="34.2" y="87.8">P$1</text>
<text x="34.2" y="89.6">P$2</text>
<text x="56" y="87.8">2</text>
<text x="58.6" y="86" transform="rotate(-90 58.6 86)">3</text>
<text x="94.7" y="87.8">P$1</text>
<text x="94.7" y="89.6">P$2</text>
<text x="116.5" y="87.8">2</text>
<text x="119.1" y="86" transform="rotate(-90 119.1 86)">3</text>
<text x="172" y="86">2</text>
<text x="172" y="84.2">4</text>
<text x="177.8" y="86">1</text>
<text x="177.8" y="84.2">3</text>
<text x="255.1" y="84.2">P$3</text>
<text x="34.2" y="91.3">P$3</text>
<text x="58.6" y="90.9" transform="rotate(-90 58.6 90.9)">1</text>
<text x="94.7" y="91.3">P$3</text>
<text x="119.1" y="90.9" transform="rotate(-90 119.1 90.9)">1</text>
<text x="233.3" y="102">14</text>
<text x="233.3" y="100.2">16</text>
<text x="240.1" y="102">13</text>
<text x="240.1" y="100.2">15</text>
<text x="172.4" y="103.8" transform="rotate(-90 172.4 103.8)">8</text>
<text x="174.2" y="103.8" transform="rotate(-90 174.2 103.8)">7</text>
<text x="176" y="103.8" transform="rotate(-90 176 103.8)">6</text>
<text x="177.7" y="103.8" transform="rotate(-90 177.7 103.8)">5</text>
<text x="233.3" y="105.6">10</text>
<text x="233.3" y="103.8">12</text>
<text x="234.2" y="107.3">8</text>
<text x="240.1" y="107.3">7</text>
<text x="240.1" y="105.6">9</text>
<text x="240.1" y="103.8">11</text>
<text x="172.4" y="110.4" transform="rotate(-90 172.4 110.4)">1</text>
<text x="174.2" y="110.4" transform="rotate(-90 174.2 110.4)">2</text>
<text x="176" y="110.4" transform="rotate(-90 176 110.4)">3</text>
<text x="177.7" y="110.4" transform="rotate(-90 177.7 110.4)">4</text>
<text x="234.2" y="112.7">2</text>
<text x="234.2" y="110.9">4</text>
<text x="234.2" y="109.1">6</text>
<text x="240.1" y="112.7">1</text>
<text x="240.1" y="110.9">3</text>
<text x="240.1" y="109.1">5</text>
<text x="32.5" y="123.3">P$1</text>
<text x="32.5" y="125.1">P$2</text>
<text x="54.2" y="123.3">2</text>
<text x="56.8" y="121.5" transform="rotate(-90 56.8 121.5)">3</text>
<text x="92.9" y="123.3">P$1</text>
<text x="92.9" y="125.1">P$2</text>
<text x="114.7" y="123.3">2</text>
<text x="117.3" y="121.5" transform="rotate(-90 117.3 121.5)">3</text>
<text x="195.5" y="121.5" transform="rotate(-90 195.5 121.5)">3</text>
<text x="199.1" y="121.5" transform="rotate(-90 199.1 121.5)">1</text>
<text x="208" y="121.5" transform="rotate(-90 208 121.5)">3</text>
<text x="211.5" y="121.5" transform="rotate(-90 211.5 121.5)">1</text>
<text x="32.5" y="126.9">P$3</text>
<text x="56.8" y="126.4" transform="rotate(-90 56.8 126.4)">1</text>
<text x="92.9" y="126.9">P$3</text>
<text x="117.3" y="126.4" transform="rotate(-90 117.3 126.4)">1</text>
<text x="197.3" y="126.4" transform="rotate(-90 197.3 126.4)">2</text>
<text x="209.7" y="126.4" transform="rotate(-90 209.7 126.4)">2</text>
<text x="269.7" y="135.8">1</text>
<text x="269.7" y="137.5">3</text>
<text x="275.6" y="135.8">2</text>
<text x="275.6" y="137.5">4</text>
<text x="269.7" y="139.3">5</text>
<text x="269.7" y="141.1">7</text>
<text x="269.7" y="142.9">9</text>
<text x="275.6" y="139.3">6</text>
<text x="275.6" y="141.1">8</text>
<text x="275.6" y="142.9">10</text>
<text x="201.5" y="145.3">IN</text>
<text x="203.2" y="147.9">ADJ</text>
<text x="204.7" y="145.3">OUT</text>
<text x="32.5" y="153.5">P$1</text>
<text x="32.5" y="155.3">P$2</text>
<text x="54.2" y="153.5">2</text>
<text x="56.8" y="151.8" transform="rotate(-90 56.8 151.8)">3</text>
<text x="92.9" y="153.5">P$1</text>
<text x="92.9" y="155.3">P$2</text>
<text x="114.7" y="153.5">2</text>
<text x="117.3" y="151.8" transform="rotate(-90 117.3 151.8)">3</text>
<text x="32.5" y="157.1">P$3</text>
<text x="56.8" y="156.6" transform="rotate(-90 56.8 156.6)">1</text>
<text x="92.9" y="157.1">P$3</text>
<text x="117.3" y="156.6" transform="rotate(-90 117.3 156.6)">1</text>
</g>
</svg>
